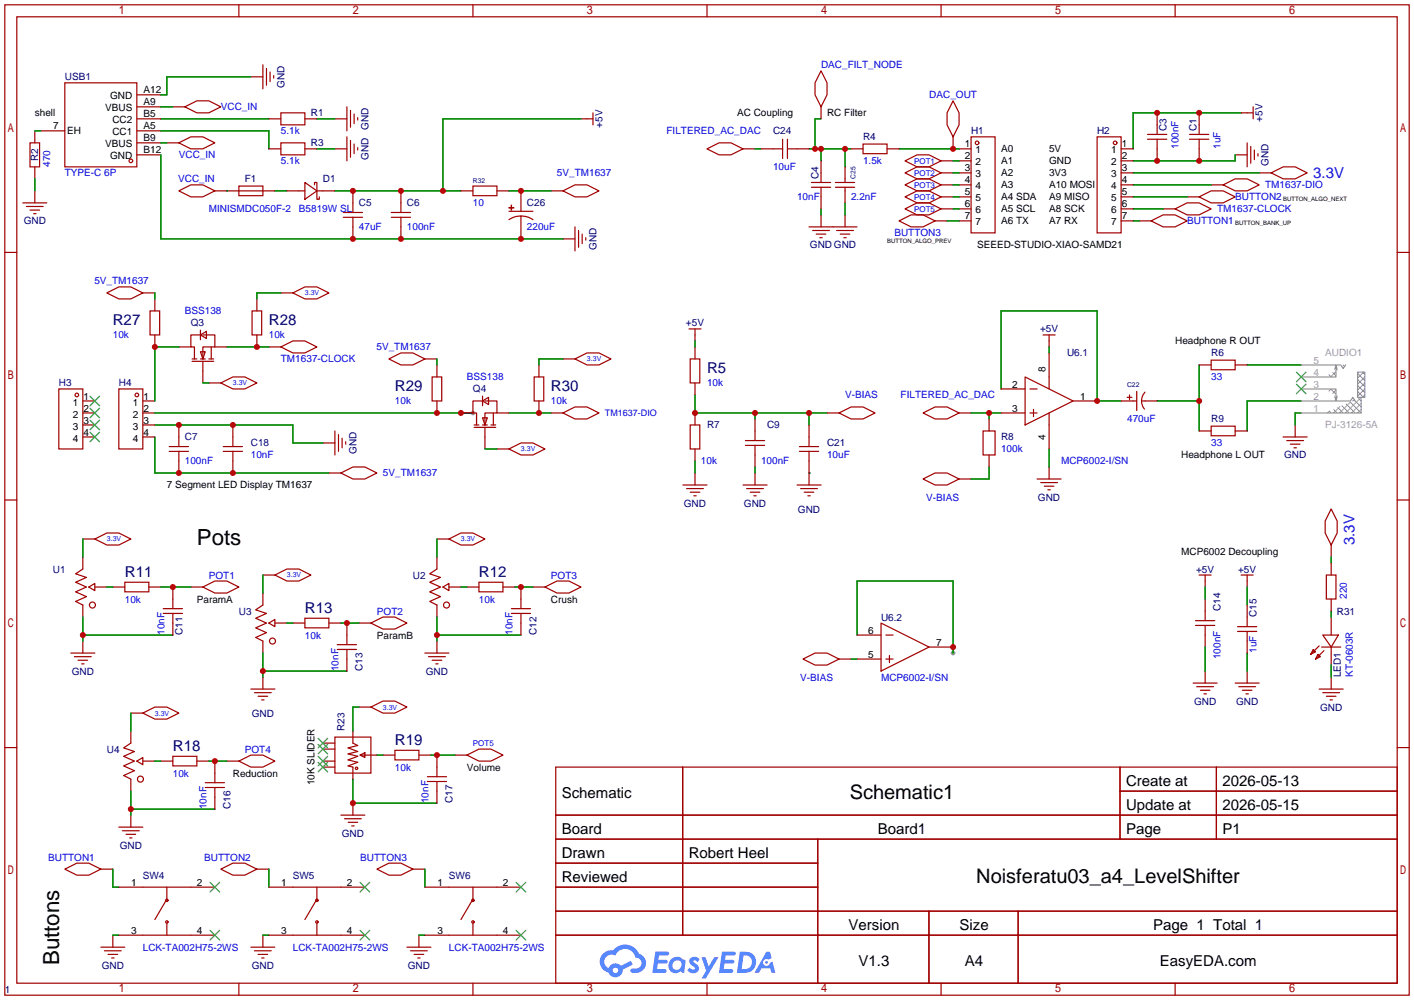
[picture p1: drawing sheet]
<svg xmlns="http://www.w3.org/2000/svg" width="299mm" height="212mm" viewBox="0 0 299 212" stroke-linecap="round" stroke-linejoin="round" font-family="sans-serif">
<g fill="#999">
<circle cx="201.7" cy="138.2" r=".51"/>
<circle cx="100.1" cy="87.4" r=".51"/>
</g>
<g fill="none" stroke="#a10000" stroke-width=".25">
<path d="M1 1h297.2v209.6h-297.2zM3.6 3.6h292.1v204.4h-292.1zM50.5 1v2.6M100.1 1v2.6M149.6 1v2.6M199.1 1v2.6M248.7 1v2.6M1 53.4h2.6M295.7 53.4h2.5M1 105.8h2.6M295.7 105.8h2.5M1 158.2h2.6"/>
<path d="M295.7 158.2h2.5M117.6 162.3h178.1v45.7h-178.1zM117.6 172.5h178.1M117.6 177.5h178.1M144.5 162.3v35.6M173 177.5v30.5M237 162.3v15.2M237 167.4h58.7M257.4 162.3v15.2M117.6 182.6h55.4M117.6 192.8h178.1M117.6 187.7h55.4"/>
<path d="M117.6 197.9h178.1M196.6 192.8v15.2M215.4 192.8v15.2M50.5 208v2.6M100.1 208v2.6M149.6 208v2.6M199.1 208v2.6M248.7 208v2.6"/>
</g>
<g fill="#5487ff">
<path d="M146.2 202.7a1.3 1.3 0 0 1 1.8 .3l-.4 .6a.54 .54 0 0 0-.9-.2l.1 .2a1.34 1.34 0 0 1 1 1.8 1.47 1.47 0 0 1-2.4-.1l.5-.6 .8 .5a.31 .31 0 0 0 .4-.3 .31 .31 0 0 0-.3-.4 1.12 1.12 0 0 1-.6-1.8z"/>
<path d="M148.5 202.5h.8l.7 2 1.1-2h1l-2.8 4.6h-.9l1-1.7z"/>
<path d="M138.7 201.4h1.6a1.31 1.31 0 0 1 1.3 .2 .4 .4 0 0 1-.4 .5l-1.8 .1-.1 .9h1.7a.4 .4 0 0 1 .3 .4 .4 .4 0 0 1-.4 .4h-1.7l-.2 1.2h1.4a.46 .46 0 0 1 .5 0 .46 .46 0 0 1 .1 .5l-.3 .2h-2.7z"/>
<path d="M152.8 201.4h1.6a1.32 1.32 0 0 1 1.3 .2 .39 .39 0 0 1-.4 .5l-1.7 .1-.2 .9h1.7a.4 .4 0 0 1 .3 .4 .4 .4 0 0 1-.4 .4h-1.7l-.2 1.2h1.4a.46 .46 0 0 1 .5 0 .46 .46 0 0 1 .1 .5l-.3 .2h-2.7z"/>
<path d="M162.2 201.4h.7l.4 1.3-.7 .4a.75 .75 0 0 0-1.1 .3 .75 .75 0 0 0 .5 1 .75 .75 0 0 0 .9-.7l.6-.2 .6 2.3h-.9l-.2-.9h-1.9l-.5 .9h-.9z"/>
<path d="M156.6 201.4l-.7 4.4h1.5a2.27 2.27 0 0 0 2.6-2.2 2.27 2.27 0 0 0-2.7-2.2zM157.3 202.1a1.5 1.5 0 0 1 1.8 1.6 1.5 1.5 0 0 1-1.9 1.4h-.3z"/>
<path d="M142 203a1.6 1.6 0 0 0-.3 2.3 1.6 1.6 0 0 0 2.3 .2l.8 .3 .3-2.4-.2-.3-.4-.1a1.58 1.58 0 0 0-2.5 0zM142.6 203.5a.98 .98 0 0 1 1.6 .4 .98 .98 0 0 1-1.1 1.3 .94 .94 0 0 1-.8-.7 .94 .94 0 0 1 .3-1z"/>
<path d="M127.6 201.8a2.37 2.37 0 0 0 1.2 4 1.54 1.54 0 0 0 1.7 1 1.54 1.54 0 0 0 1.3-1.6l2.1-1.1-.4-.8-2.1 1a1.57 1.57 0 0 0-2.6 .5 1.5 1.5 0 0 1-.7-2.1 1.5 1.5 0 0 1 2.1-.5 2.23 2.23 0 0 1 2.3-1.4 2.23 2.23 0 0 1 2 1.8 1.16 1.16 0 0 1 1.3 1.1 1.16 1.16 0 0 1-1.1 1.2h-.7a.47 .47 0 0 0-.6 .4 .47 .47 0 0 0 .4 .5 2.17 2.17 0 0 0 2.6-.9 2.17 2.17 0 0 0-.4-2.7l-.8-.4a3.2 3.2 0 0 0-5.4-.7l-1.2 .1zM129.7 205.3a.58 .58 0 0 1 1.1 0 .58 .58 0 0 1-1.1 0z"/>
<circle cx="162.2" cy="203.6" r=".28"/>
</g>
<g fill="none" stroke="#008700" stroke-width=".25">
<path d="M53.1 16.3h-17.8v3.8h-1.3M7.4 27.7h1.2M7.4 37.8v2.6M34 25.1h22.9M34 32.8v17.7h85.1M34 27.7h22.9v3.8M34 22.6h2.6M34 30.2h1.3M67.1 31.5h3.8M67.1 25.1h3.8M122.9 25.1h-29.2v15.3M159.8 31.5h1.2"/>
<path d="M171.2 31.5h8.9M173.7 31.5v2.5M173.7 25.1h-1.2v6.4M178.8 31.5v3.8M190.2 31.5h12.7M201.7 34h1.2M201.7 36.6h1.2M201.7 39.1h1.2M239.8 36.6h26.6M239.8 39.1h16.5M261.4 32.8v1.2h-21.6M262.6 23.9h-22.8v7.6"/>
<path d="M48 40.4h.1M58.2 40.4h2.5M70.9 40.4h26.6M107.7 40.4h8.9M173.7 44.2v1.3M178.8 42.9v2.6M200.4 46.7h2.5M201.7 41.7h1.2M201.7 44.2h1.2M239.8 41.7h11.4M239.8 44.2h6.3M239.8 46.7h1.2"/>
<path d="M32.8 62v1.2M37.8 73.4h-5v11.4M48 73.4h8.9M59.4 62h-5v1.2M92.5 75.9v1.3M119.1 75.9h-5.1v1.3M147.1 72.1v1.3M222 73.4v1.3M253.7 77.2v14M263.9 77.2h11.4M32.8 87.4h67.3M32.8 89.9h29.2v3.8h6.3"/>
<path d="M32.8 92.5v7.6h36.8M42.9 81h1.3M102.6 95h2.6M107.7 87.4h8.9M147.1 83.6v3.8h27.9M147.1 97.5v2.6M159.8 87.4v1.2M159.8 98.8v1.3M171.2 87.4v2.5M205.5 87.4h6.3M209.3 87.4v1.2M209.3 98.8v2.5h-3.8"/>
<path d="M211.8 82.3v-16.5h20.4v19h5M222 95v3.8M244.9 84.8h8.8M275.3 84.8h-11.4v6.4M275.3 87.4h-1.2v2.5M17.5 114v3.9M92.5 114v3.9M171.2 100.1h.1M281.7 117.9v1.2M17.5 130.6v5M17.5 134.4h19.1M22.6 124.2h1.3"/>
<path d="M34 124.2h6.4M55.6 121.7v3.8M55.6 138.2v5.1M60.7 131.8h1.3M72.1 131.8h3.8M92.5 134.4h17.7M92.5 130.6v5M97.5 124.2h1.3M109 124.2h3.8M180.1 139.4h1.3M181.4 134.4v-11.5h20.3v15.3M255 124.2v2.5"/>
<path d="M255 136.9v5.1M263.9 124.2v3.8M263.9 138.2v3.8M281.7 129.3v1.3M27.7 150.9v3.8M55.6 142h17.8M75.9 149.6h-1.2v5.1M79.8 159.8h1.2M91.2 159.8h5.1M281.7 140.7v2.6M27.7 167.4v5.1M27.7 171.2h17.8"/>
<path d="M32.8 161h1.2M44.2 161h3.8M74.7 164.8v5.1h17.8M23.9 197.9h1.2M23.9 183.9v3.8h1.2M55.6 197.9h1.3M56.9 183.9v3.8M88.6 197.9h1.3M89.9 183.9v3.8"/>
</g>
<g fill="none" stroke="#a10000" stroke-width=".25">
<path d="M13.7 17.5h15.3v17.8h-15.3zM53.1 16.3h2.5M55.6 13.7v5.1M56.4 14.5v3.5M57.1 15.2v2.1M57.9 16v.5M173.7 15l1.3 2.5v2.6l-1.3 2.5-1.2-2.5v-2.6zM6.3 30.2h2.1v5.1h-2.1zM7.4 27.7v2.5M7.4 35.3v2.5M8.6 27.7h5.1M29 25.1h5"/>
<path d="M29 32.8h5M29 27.7h5M29 20.1h5M29 22.6h5M29 30.2h5M35.3 30.2h2.5M36.6 22.6h2.5M37.8 30.2l2.6-1.2h2.5l2.6 1.2-2.6 1.3h-2.5zM39.1 22.6l2.6-1.3h2.5l2.5 1.3-2.5 1.3h-2.5zM50.5 39.4h5.1v2h-5.1zM56.9 31.5h2.5M56.9 25.1h2.5"/>
<path d="M59.4 23.9h5.1v2.5h-5.1zM59.4 30.2h5.1v2.6h-5.1zM64.5 38.6l2.6 1.8-2.6 1.8zM64.5 31.5h2.6M64.5 25.1h2.6M66.5 39.1v-.5h.6v3.6h.5v-.5M70.9 31.5h2.5M70.9 25.1h2.5M73.4 22.6v5.1M73.4 29v5M74.2 23.4v3.5M74.2 29.7v3.6"/>
<path d="M74.9 24.1v2.1M74.9 30.5v2M75.7 24.9v.5M75.7 31.2v.6M100.1 39.4h5.1v2h-5.1zM122.9 25.1h2.6M125.5 23.9v2.5M149.6 31.5l2.5-1.3h2.6l2.5 1.3-2.5 1.3h-2.6zM157.2 31.5h2.6M161 31.5h4.6M165.6 29.5v4M166.6 31.5h4.6"/>
<path d="M166.6 29.5v4M171.7 39.6h4.1M171.7 38.6h4.1M173.7 22.6v2.5M173.7 34v4.6M173.7 39.6v4.6M176.8 39.6h4M176.8 38.6h4M178.8 35.3v3.3M178.8 39.6v3.3M180.1 31.5h2.5M182.6 30.5h5.1v2h-5.1z"/>
<path d="M187.7 31.5h2.5M191.5 34l2.6-1.2h2.5l2.5 1.2-2.5 1.3h-2.5zM191.5 36.6l2.6-1.3h2.5l2.5 1.3-2.5 1.2h-2.5zM191.5 39.1l2.6-1.3h2.5l2.5 1.3-2.5 1.3h-2.5zM199.1 34h2.6M199.1 36.6h2.6M199.1 39.1h2.6M201.7 21.3l1.2 2.6v2.5l-1.2 2.6-1.3-2.6v-2.5zM201.7 29v2.5M202.9 31.5h2.6M202.9 34h2.6M202.9 36.6h2.6"/>
<path d="M202.9 39.1h2.6M205.5 29h5.1v20.3h-5.1zM232.2 29h5v20.3h-5zM237.2 31.5h2.6M237.2 34h2.6M237.2 36.6h2.6M237.2 39.1h2.6M242.8 29.5h4.1M242.8 28.4h4.1M244.9 23.9v4.5M244.9 29.5v4.5M251.7 29.5h4.1"/>
<path d="M251.7 28.4h4.1M253.7 23.9v4.5M253.7 29.5v4.5M256.3 39.1h2.5M258.8 39.1l2.6-1.3h2.5l2.5 1.3-2.5 1.3h-2.5zM261.4 32.8h2.5M262.6 23.9h2.6M263.9 30.2v5.1M264.7 31v3.5M265.2 22.6v2.5M265.4 31.8v2M266.2 32.5v.5"/>
<path d="M266.4 36.6h2.6M269 36.6l2.5-1.3h2.6l2.5 1.3-2.5 1.2h-2.6zM4.8 42.9h5.1M5.6 43.7h3.5M6.3 44.4h2.1M7.1 45.2h.5M7.4 40.4v2.5M37.8 40.4l2.6-1.3h2.5l2.6 1.3-2.6 1.3h-2.5zM45.5 40.4h12.7M60.7 40.4h3.8M67.1 40.4h3.8M72.6 46h4.1"/>
<path d="M72.6 45h4.1M74.7 40.4v4.6M74.7 46v4.5M82.8 46h4.1M82.8 45h4.1M84.8 40.4v4.6M84.8 46v4.5M97.5 40.4h2.6M105.2 40.4h2.5M107.7 43.9l1 .1zM107.7 44.7h5.1M108.2 43.4v1z"/>
<path d="M110.2 45.7l-1 .1-1.5 .7M110.2 45.7l1.6 .3 1 .5M110.2 40.4v4.3M110.2 45.7v4.8M116.6 40.4h2.5M119.1 40.4l2.6-1.3h2.5l2.5 1.3-2.5 1.3h-2.5zM119.1 50.5h2.6M121.7 48v5.1M122.4 48.8v3.5M123.2 49.5v2.1M124 50.3v.5M171.2 48h10.2"/>
<path d="M172 48.8h3.5M172.7 49.5h2.1M173.5 50.3h.5M173.7 45.5v2.5M177 48.8h3.6M177.8 49.5h2M178.6 50.3h.5M178.8 45.5v2.5M190.2 46.7l2.6-1.2h2.5l2.6 1.2-2.6 1.3h-2.5zM191.5 41.7l2.6-1.3h2.5l2.5 1.3-2.5 1.2h-2.5zM191.5 44.2l2.6-1.3h2.5l2.5 1.3-2.5 1.3h-2.5zM197.9 46.7h2.5"/>
<path d="M199.1 41.7h2.6M199.1 44.2h2.6M202.9 46.7h2.6M202.9 41.7h2.6M202.9 44.2h2.6M237.2 46.7h2.6M237.2 41.7h2.6M237.2 44.2h2.6M241 46.7h2.6M243.6 46.7l2.5-1.2h2.6l2.5 1.2-2.5 1.3h-2.6zM246.1 44.2h2.6M248.7 44.2l2.5-1.3h2.5l2.6 1.3-2.6 1.3h-2.5z"/>
<path d="M251.2 41.7h2.5M253.7 41.7l2.6-1.3h2.5l2.6 1.3-2.6 1.2h-2.5zM22.6 62l2.5-1.3h2.6l2.5 1.3-2.5 1.2h-2.6zM30.2 62h2.6M31.7 65.8h2.1v5.1h-2.1zM32.8 63.2v2.6M32.8 70.9v2.5M37.8 73.4h2.6M40.6 76.5h4.6M40.6 75.9h1.1M42.4 74.4h1l-.5 1.5zM42.4 70.9l1.3-.8v1.5z"/>
<path d="M42.4 70.9h-2v2.5h.7v2.5M42.4 69.8v2.1M42.4 75.9h1M42.9 70.9h2.6v2.5h-2.6v2.5M42.9 76.5v4.5M44.2 75.9h1M44.7 73.4v2.5M45.5 73.4h2.5M53.3 65.8h2.1v5.1h-2.1zM54.4 63.2v2.6M54.4 70.9v2.5M56.9 73.4h2.5"/>
<path d="M59.4 73.4l2.6-1.3h2.5l2.6 1.3-2.6 1.3h-2.5zM59.4 62h2.6M62 62l2.5-1.3h2.6l2.5 1.3-2.5 1.2h-2.6zM82.3 75.9l2.5-1.2h2.6l2.5 1.2-2.5 1.3h-2.6zM89.9 75.9h2.6M91.4 79.8h2.1v5h-2.1zM92.5 77.2v2.6M113 79.8h2.1v5h-2.1zM114 77.2v2.6M119.1 75.9h2.6M121.7 75.9l2.5-1.2h2.5l2.6 1.2-2.6 1.3h-2.5zM145.8 69.6h2.5"/>
<path d="M146 75.9h2.1v5.1h-2.1zM147.1 69.6v2.5M147.1 73.4v2.5M216.9 79.8l10.2 5-10.2 5.1zM220.7 70.9h2.6M222 70.9v2.5M222 74.7v7.6M253.7 77.2h2.6M256.3 76.2h5.1v2h-5.1zM261.4 77.2h2.5M12.4 82.3h5.1v12.7h-5.1zM17.5 92.5h2.6"/>
<path d="M17.5 87.4h2.6M17.5 84.8h2.6M17.5 89.9h2.6M25.1 82.3h5.1v12.7h-5.1zM30.2 92.5h2.6M30.2 87.4h2.6M30.2 84.8h2.6M30.2 89.9h2.6M35.8 95.5h4.1M35.8 94.5h4.1M37.8 89.9v4.6M37.8 95.5v4.6"/>
<path d="M44.2 81h2.5M46.7 81l2.6-1.2h2.5l2.6 1.2-2.6 1.3h-2.5zM47.2 95.5h4.1M47.2 94.5h4.1M49.3 89.9v4.6M49.3 95.5v4.6M68.3 93.7h2.6M70.9 91.2v5.1M71.6 91.9v3.6M72.4 92.7v2M73.2 93.5v.5M92.5 84.8v2.6"/>
<path d="M97.5 87.4h2.6M100.3 89.9h1M100.3 90.4h4.6M102.1 88.4h1l-.5 1.5zM102.1 84.8l1.3-.7v1.5zM102.1 84.8h-2v2.6h.7v2.5M102.1 83.8v2.1M102.1 89.9h1M102.6 84.8h2.6v2.6h-2.6v2.5M102.6 90.4v4.6M103.9 89.9h1M104.4 87.4v2.5"/>
<path d="M105.2 87.4h2.5M105.2 95h2.5M107.7 95l2.5-1.3h2.6l2.5 1.3-2.5 1.3h-2.6zM114 84.8v2.6M116.6 87.4h2.5M119.1 87.4l2.6-1.3h2.5l2.5 1.3-2.5 1.2h-2.5zM146 89.9h2.1v5.1h-2.1zM147.1 81v2.6M147.1 87.4v2.5M147.1 95v2.5M157.7 94.2h4.1M157.7 93.2h4.1"/>
<path d="M159.8 88.6v4.6M159.8 94.2v4.6M169.2 95.5h4M169.2 94.5h4M171.2 89.9v4.6M171.2 95.5v7.1M175 87.4h2.5M177.5 87.4l2.6-1.3h2.5l2.6 1.3-2.6 1.2h-2.5zM195.3 87.4l2.6-1.3h2.5l2.5 1.3-2.5 1.2h-2.5zM202.9 87.4h2.6M208 91.2h2.6v5.1h-2.6zM209.3 88.6v2.6"/>
<path d="M209.3 96.3v2.5M211.8 87.4h5.1M211.8 82.3h5.1M217.9 87.4h1.6M217.9 82.3h1.6M218.7 86.6v1.5M222 87.4v7.6M222 98.8v2.5M227.1 84.8h5.1M237.2 84.8h3.3M238.5 84.1h1M239 83.6v1"/>
<path d="M240.5 82.8v4.1M241.6 84.8h3.3M242.3 83a2.74 2.74 0 0 0-.1 3.6M253.7 91.2h2.6M256.3 90.2h5.1v2h-5.1zM261.4 91.2h2.5M271.5 92.5h5.1M272.3 93.2h3.5M273 94h2.1M273.8 94.7h.5M274.1 89.9v2.6M17.5 117.9v2.5l-1.5 1 2.3 .8-2.3 1 2.3 1-2.3 1 2.3 1-2.3 1.1 1.5 .7v2.6"/>
<path d="M17.5 114h2.6M20.1 114l2.5-1.2h2.5l2.6 1.2-2.6 1.3h-2.5zM69.6 100.1h2.5M72.1 100.1l2.6-1.3h2.5l2.6 1.3-2.6 1.2h-2.5zM92.5 117.9v2.5l-1.6 1 2.3 .8-2.3 1 2.3 1-2.3 1 2.3 1-2.3 1.1 1.6 .7v2.6M92.5 114h2.5M95 114l2.5-1.2h2.6l2.5 1.2-2.5 1.3h-2.6zM144.5 102.6h5.1M145.3 103.4h3.5M146 104.1h2.1M146.8 104.9h.5M147.1 100.1v2.5"/>
<path d="M157.2 102.6h5.1M158 103.4h3.5M158.7 104.1h2.1M159.5 104.9h.5M159.8 100.1v2.5M168.7 102.6h5M169.4 103.4h3.6M170.2 104.1h2M170.9 104.9h.5M195.3 101.3l2.6-1.2h2.5l2.5 1.2-2.5 1.3h-2.5zM202.9 101.3h2.6M219.5 101.3h5"/>
<path d="M220.2 102.1h3.6M221 102.9h2M221.7 103.6h.5M281.7 107.7l1.3 2.5v2.6l-1.3 2.5-1.3-2.5v-2.6zM281.7 115.3v2.6M281.7 119.1v2.6M15 138.2h5.1M15.7 138.9h3.6M16.5 139.7h2M17.5 135.6v2.6M18.8 124.2l1.3-.8v1.6zM20.1 124.2h2.5"/>
<path d="M23.9 124.2h2.5M26.4 123.2h5.1v2h-5.1zM31.5 124.2h2.5M34.5 129.8h4.1M34.5 128.8h4.1M36.6 124.2v4.6M36.6 129.8v4.6M40.4 124.2h2.5M42.9 124.2l2.6-1.3h2.5l2.5 1.3-2.5 1.3h-2.5zM55.6 125.5v2.5l-1.5 1 2.3 .8-2.3 1 2.3 1-2.3 1 2.3 1.1-2.3 1 1.5 .7v2.6M55.6 121.7h2.6M56.9 131.8l1.3-.7v1.5z"/>
<path d="M58.2 121.7l2.5-1.3h2.5l2.6 1.3-2.6 1.2h-2.5zM58.2 131.8h2.5M62 131.8h2.5M64.5 130.8h5.1v2h-5.1zM69.6 131.8h2.5M71.4 137.4h4M71.4 136.4h4M73.4 131.8v4.6M73.4 137.4v4.6M75.9 131.8h2.6M78.5 131.8l2.5-1.2h2.6l2.5 1.2-2.5 1.3h-2.6zM89.9 138.2h5.1"/>
<path d="M90.7 138.9h3.5M91.4 139.7h2.1M92.5 135.6v2.6M93.7 124.2l1.3-.8v1.6zM95 124.2h2.5M98.8 124.2h2.5M101.3 123.2h5.1v2h-5.1zM106.4 124.2h2.6M108.2 129.8h4.1M108.2 128.8h4.1M110.2 124.2v4.6M110.2 129.8v4.6"/>
<path d="M112.8 124.2h2.5M115.3 124.2l2.6-1.3h2.5l2.5 1.3-2.5 1.3h-2.5zM169.9 139.4l2.6-1.2h2.5l2.5 1.2-2.5 1.3h-2.5zM177.5 139.4h2.6M181.4 139.4h5M181.4 134.4h5M186.4 131.8l10.2 5.1-10.2 5.1zM187.5 139.4h1.5M187.5 134.4h1.5M188.2 138.7v1.5M196.6 136.9h5.1M253 132.3h4"/>
<path d="M253 131.3h4M253.7 121.7h2.6M255 121.7v2.5M255 126.7v4.6M255 132.3v4.6M261.9 132.6h4M261.9 133.6h4M262.6 121.7h2.6M263.9 121.7v2.5M263.9 128v4.6M263.9 133.6v4.6M277.9 137.4l.5 .5-1 .5z"/>
<path d="M278.9 138.4l.5 .5-1 .5zM279.1 136.7l-1.7 1.7M279.7 136.9h4M279.9 134.4h3.3l-1.5 2.5zM280.2 137.7l-1.8 1.7M280.7 121.7h2v5h-2zM281.7 126.7v2.6M281.7 130.6v3.8M281.7 136.9v3.8M17.3 140.5h.5M27.7 154.7v2.5l-1.5 1 2.2 .8-2.2 1 2.2 1-2.2 1.1 2.2 1-2.2 1 1.5 .7v2.6M27.7 150.9h2.5"/>
<path d="M30.2 150.9l2.6-1.3h2.5l2.5 1.3-2.5 1.2h-2.5zM53.1 145.8h5.1M53.8 146.6h3.6M54.6 147.3h2M55.4 148.1h.5M55.6 143.3v2.5M68.3 158.5h2.6M68.3 157.2h2.6M70.9 156h7.6v7.6h-7.6zM74.7 154.7v2.5l1 .5-2 .5 2 .8-2 .5 2 .5-2 .8 2 .5-2 .8 1 .2v2.5M75.9 149.6h2.6M76.2 159.8l1-.5v1z"/>
<path d="M76.2 159.8h3.6M78.5 149.6l2.5-1.3h2.6l2.5 1.3-2.5 1.3h-2.6zM81 159.8h2.6M83.6 158.8h5v2h-5zM88.6 159.8h2.6M92.2 140.5h.5M92.5 159.8v4.5M96.3 159.8h2.5M98.8 159.8l2.5-1.3h2.6l2.5 1.3-2.5 1.2h-2.6zM252.5 144.5h5.1M253.2 145.3h3.6M254 146.1h2"/>
<path d="M254.8 146.8h.5M255 142v2.5M261.4 144.5h5M262.1 145.3h3.6M262.9 146.1h2M263.7 146.8h.5M263.9 142v2.5M279.1 145.8h5.1M279.9 146.6h3.6M280.7 147.3h2M281.4 148.1h.5M281.7 143.3v2.5"/>
<path d="M25.1 175h5.1M25.9 175.8h3.6M26.7 176.5h2M27.4 177.3h.5M27.7 172.5v2.5M29 161l1.2-.7v1.5zM30.2 161h2.6M34 161h2.6M36.6 160h5.1v2.1h-5.1zM41.7 161h2.5M43.4 166.6h4.1M43.4 165.6h4.1"/>
<path d="M45.5 161v4.6M45.5 166.6v4.6M48 161h2.5M50.5 161l2.6-1.2h2.5l2.6 1.2-2.6 1.3h-2.5zM68.3 161h2.6M68.3 162.3h2.6M72.1 172.5h5.1M72.9 173.2h3.6M73.7 174h2M74.4 174.8h.5M74.7 169.9v2.6M90.4 165.4h4.1"/>
<path d="M90.4 164.3h4.1M92.5 165.4v4.5M13.7 183.9l2.6-1.3h2.5l2.5 1.3-2.5 1.3h-2.5zM21.3 183.9h2.6M23.9 197.9v2.5M25.1 197.9h20.4M25.1 187.7h20.4M35.3 187.7v2.5l-2.5 4.4M35.3 195.3v2.6M46.7 183.9l2.6-1.3h2.5l2.6 1.3-2.6 1.3h-2.5zM54.4 183.9h2.5M55.6 197.9v2.5"/>
<path d="M56.9 197.9h20.3M56.9 187.7h20.3M67.1 187.7v2.5l-2.6 4.4M67.1 195.3v2.6M79.8 183.9l2.5-1.3h2.5l2.6 1.3-2.6 1.3h-2.5zM87.4 183.9h2.5M88.6 197.9v2.5M89.9 197.9h20.3M89.9 187.7h20.3M100.1 187.7v2.5l-2.6 4.4M100.1 195.3v2.6M21.3 200.4h5.1"/>
<path d="M22.1 201.2h3.6M22.9 201.9h2M23.6 202.7h.5M53.1 200.4h5.1M53.8 201.2h3.6M54.6 201.9h2M55.4 202.7h.5M86.1 200.4h5.1M86.9 201.2h3.5M87.6 201.9h2.1M88.4 202.7h.5"/>
<circle cx="27.7" cy="34" r=".38"/>
<circle cx="206.8" cy="30.2" r=".38"/>
<circle cx="236" cy="30.2" r=".38"/>
<circle cx="16.3" cy="83.6" r=".38"/>
<circle cx="29" cy="83.6" r=".38"/>
<circle cx="19.6" cy="128" r=".63"/>
<circle cx="57.7" cy="135.6" r=".63"/>
<circle cx="94.5" cy="128" r=".63"/>
<circle cx="29.7" cy="164.8" r=".63"/>
<circle cx="75.4" cy="162.6" r=".25"/>
<circle cx="35.3" cy="190.5" r=".25"/>
<circle cx="35.3" cy="195.1" r=".25"/>
<circle cx="67.1" cy="190.5" r=".25"/>
<circle cx="67.1" cy="195.1" r=".25"/>
<circle cx="100.1" cy="190.5" r=".25"/>
<circle cx="100.1" cy="195.1" r=".25"/>
</g>
<g fill="none" stroke="#3c3" stroke-width=".25">
<path d="M274.3 78.7l2.1 2.1M276.4 78.7l-2.1 2.1M19 83.8l2.1 2.1M19 86.4l2.1 2M19 88.9l2.1 2M19 91.4l2.1 2.1M21.1 83.8l-2.1 2.1M21.1 86.4l-2.1 2M21.1 88.9l-2.1 2M21.1 91.4l-2.1 2.1M274.3 81.3l2.1 2M276.4 81.3l-2.1 2"/>
<path d="M67.3 157.5l2 2M67.3 156.2l2 2M69.3 157.5l-2 2M69.3 156.2l-2 2M67.3 161.3l2 2M67.3 160l2 2.1M69.3 161.3l-2 2M69.3 160l-2 2.1M44.4 196.9l2.1 2M44.4 186.7l2.1 2M46.5 196.9l-2.1 2M46.5 186.7l-2.1 2"/>
<path d="M76.2 196.9l2 2M76.2 186.7l2 2M78.2 196.9l-2 2M78.2 186.7l-2 2M109.2 196.9l2.1 2M109.2 186.7l2.1 2M111.3 196.9l-2.1 2M111.3 186.7l-2.1 2"/>
</g>
<g fill="none" stroke="#999" stroke-width=".21">
<path d="M281.2 79.3l.5 .5M282 78.8l.7 .7M282.7 78.6l-1.1 1.2M284.2 77.2l.3 .3M287.3 79l1.5 1.5M288.3 78.7l.5 .5M288.5 78.7l-1.2 1.3M288.8 79.8l-1.5 1.5M281.3 87l.4 .4M281.3 87l-.4 .4M281.6 82.3l1.1 1.1M281.7 82.3l-.5 .5"/>
<path d="M282.2 86.6l.8 .8M282.7 82.5l-.7 .7M283.1 86.2l1.1 1.2M283.6 86l-1.4 1.4M284 85.8l1.5 1.6M284.8 85.5l2 1.9M285.7 85.1l2.3 2.3M285.8 85l-2.3 2.4M286.6 84.5l-.3 .3M286.6 84.7l1.4 1.4M287.3 82.8l1.2 1.3M287.3 81.5l1.5 1.6"/>
<path d="M287.3 80.3l1.5 1.5M287.5 84.3l.5 .5M288 84.1l-3.3 3.3M288 85.3l-2 2.1M288 86.6l-.7 .8M288.8 81l-1.5 1.5M288.8 82.3l-1.5 1.5M288.8 83.6l-.5 .5"/>
</g>
<path d="M275.3 77.2h8.4l.5 .8 .5-.8M282.7 77.2l-.3 1M283 78.2l-.3-1v2.6h-7.4M287.3 78.7h1.5v5.4h-1.5zM275.3 84.8h10.5l.5-.7 .5 .7M275.3 82.3h7.4v2.5l.3-1M282.4 83.8l.3 1M288 84.1v3.3h-12.7" fill="none" stroke="#999" stroke-width=".25"/>
<g fill="#c00">
<circle cx="173.7" cy="31.5" r=".63"/>
<circle cx="178.8" cy="31.5" r=".63"/>
<circle cx="172.5" cy="31.5" r=".63"/>
<circle cx="232.2" cy="84.8" r=".63"/>
<circle cx="253.7" cy="84.8" r=".63"/>
<circle cx="201.7" cy="136.9" r=".63"/>
<circle cx="253.7" cy="34" r=".63"/>
<circle cx="244.9" cy="34" r=".63"/>
<circle cx="17.5" cy="134.4" r=".63"/>
<circle cx="55.6" cy="142" r=".63"/>
<circle cx="36.6" cy="124.2" r=".63"/>
<circle cx="73.4" cy="131.8" r=".63"/>
<circle cx="92.5" cy="134.4" r=".63"/>
<circle cx="110.2" cy="124.2" r=".63"/>
<circle cx="27.7" cy="171.2" r=".63"/>
<circle cx="45.5" cy="161" r=".63"/>
<circle cx="244.9" cy="23.9" r=".63"/>
<circle cx="253.7" cy="23.9" r=".63"/>
<circle cx="201.7" cy="31.5" r=".63"/>
<circle cx="93.7" cy="40.4" r=".63"/>
<circle cx="84.8" cy="40.4" r=".63"/>
<circle cx="74.7" cy="40.4" r=".63"/>
<circle cx="74.7" cy="50.5" r=".63"/>
<circle cx="84.8" cy="50.5" r=".63"/>
<circle cx="110.2" cy="50.5" r=".63"/>
<circle cx="159.8" cy="87.4" r=".63"/>
<circle cx="147.1" cy="87.4" r=".63"/>
<circle cx="171.2" cy="87.4" r=".63"/>
<circle cx="74.7" cy="169.9" r=".63"/>
<circle cx="92.5" cy="159.8" r=".63"/>
<circle cx="209.3" cy="87.4" r=".63"/>
<circle cx="37.8" cy="89.9" r=".63"/>
<circle cx="49.3" cy="89.9" r=".63"/>
<circle cx="37.8" cy="100.1" r=".63"/>
<circle cx="49.3" cy="100.1" r=".63"/>
<circle cx="54.4" cy="73.4" r=".63"/>
<circle cx="97.5" cy="87.4" r=".63"/>
<circle cx="92.5" cy="87.4" r=".63"/>
<circle cx="114" cy="87.4" r=".63"/>
<circle cx="32.8" cy="73.4" r=".63"/>
<circle cx="110.2" cy="40.4" r=".63"/>
</g>
<g font-size="4.7">
<text x="41.7" y="115.4">Pots</text>
<text x="12.5" y="204.2" transform="rotate(-90 12.5 204.2)">Buttons</text>
</g>
<g font-size="4.2">
<text x="179.8" y="169.1">Schematic1</text>
<text x="206.6" y="186.9">Noisferatu03_a4_LevelShifter</text>
</g>
<g font-size="3.2" fill="#00f">
<text x="277.9" y="37.7">3.3V</text>
<text x="286.6" y="115.3" transform="rotate(-90 286.6 115.3)">3.3V</text>
</g>
<g font-size="3.2" fill="#000080">
<text x="23.9" y="68.8">R27</text>
<text x="56.9" y="68.8">R28</text>
<text x="83.6" y="82.8">R29</text>
<text x="116.6" y="82.8">R30</text>
<text x="149.6" y="79">R5</text>
<text x="26.4" y="122.1">R11</text>
<text x="101.3" y="122.1">R12</text>
<text x="64.5" y="129.8">R13</text>
<text x="36.6" y="159">R18</text>
<text x="83.6" y="157.7">R19</text>
</g>
<g font-size="3.2">
<text x="238.3" y="166.3">Create at</text>
<text x="258.7" y="166.3">2026-05-13</text>
<text x="118.9" y="168.8">Schematic</text>
<text x="238.3" y="171.4">Update at</text>
<text x="258.7" y="171.4">2026-05-15</text>
<text x="118.9" y="176.4">Board</text>
<text x="185.7" y="176.4">Board1</text>
<text x="238.3" y="176.4">Page</text>
<text x="258.7" y="176.4">P1</text>
<text x="118.9" y="181.5">Drawn</text>
<text x="145.7" y="181.5">Robert Heel</text>
<text x="118.9" y="186.6">Reviewed</text>
<text x="179.5" y="196.8">Version</text>
<text x="203" y="196.8">Size</text>
<text x="244" y="196.8">Page 1 Total 1</text>
<text x="181.7" y="204.4">V1.3</text>
<text x="204.2" y="204.4">A4</text>
<text x="245.4" y="204.4">EasyEDA.com</text>
</g>
<g font-size="2.1" fill="#000080">
<text x="13.7" y="17">USB1</text>
<text x="60.2" y="18.6" transform="rotate(-90 60.2 18.6)">GND</text>
<text x="65.8" y="24.6">R1</text>
<text x="78" y="27.5" transform="rotate(-90 78 27.5)">GND</text>
<text x="127.5" y="27.1" transform="rotate(-90 127.5 27.1)">+5V</text>
<text x="163.6" y="28.4">C24</text>
<text x="182.6" y="29.7">R4</text>
<text x="205.5" y="28.4">H1</text>
<text x="232.2" y="28.4">H2</text>
<text x="246.9" y="27.7" transform="rotate(-90 246.9 27.7)">C3</text>
<text x="253.2" y="27.7" transform="rotate(-90 253.2 27.7)">C1</text>
<text x="267.2" y="25.8" transform="rotate(-90 267.2 25.8)">+5V</text>
<text x="8.1" y="34" transform="rotate(-90 8.1 34)">R2</text>
<text x="65.8" y="31">R3</text>
<text x="78" y="33.8" transform="rotate(-90 78 33.8)">GND</text>
<text x="268.5" y="35.1" transform="rotate(-90 268.5 35.1)">GND</text>
<text x="51.8" y="38.6">F1</text>
<text x="68.3" y="38.6">D1</text>
<text x="173.2" y="37.8" transform="rotate(-90 173.2 37.8)">C4</text>
<text x="5" y="47.5">GND</text>
<text x="75.9" y="43.7">C5</text>
<text x="86.1" y="43.7">C6</text>
<text x="111.5" y="43.7">C26</text>
<text x="126.2" y="52.9" transform="rotate(-90 126.2 52.9)">GND</text>
<text x="171.4" y="52.6">GND GND</text>
<text x="40.4" y="69.1">Q3</text>
<text x="145.2" y="69.1">+5V</text>
<text x="220.1" y="70.3">+5V</text>
<text x="225.8" y="75.4">U6.1</text>
<text x="256.3" y="75.4">R6</text>
<text x="12.4" y="81.8">H3</text>
<text x="25.1" y="81.8">H4</text>
<text x="100.1" y="83">Q4</text>
<text x="256.3" y="89.4">R9</text>
<text x="39.1" y="93.2">C7</text>
<text x="53.1" y="94.5">C18</text>
<text x="149.6" y="90.7">R7</text>
<text x="162.3" y="90.7">C9</text>
<text x="175" y="94.5">C21</text>
<text x="211.8" y="93.2">R8</text>
<text x="75.4" y="96.1" transform="rotate(-90 75.4 96.1)">GND</text>
<text x="271.7" y="97">GND</text>
<text x="144.7" y="107.2">GND</text>
<text x="157.4" y="107.2">GND</text>
<text x="219.6" y="105.9">GND</text>
<text x="168.8" y="108.4">GND</text>
<text x="11.2" y="121.1">U1</text>
<text x="87.4" y="122.4">U2</text>
<text x="253.1" y="121.1">+5V</text>
<text x="262" y="121.1">+5V</text>
<text x="50.5" y="130">U3</text>
<text x="186.4" y="131.3">U6.2</text>
<text x="258.3" y="129.3" transform="rotate(-90 258.3 129.3)">C14</text>
<text x="265.9" y="130.6" transform="rotate(-90 265.9 130.6)">C15</text>
<text x="282.9" y="130">R31</text>
<text x="38.6" y="134.4" transform="rotate(-90 38.6 134.4)">C11</text>
<text x="113.5" y="134.4" transform="rotate(-90 113.5 134.4)">C12</text>
<text x="15.2" y="142.7">GND</text>
<text x="76.7" y="142" transform="rotate(-90 76.7 142)">C13</text>
<text x="90.1" y="142.7">GND</text>
<text x="283.7" y="143.3" transform="rotate(-90 283.7 143.3)">LED1</text>
<text x="252.7" y="149.1">GND</text>
<text x="261.6" y="149.1">GND</text>
<text x="53.3" y="151.6">GND</text>
<text x="72.9" y="154.7" transform="rotate(-90 72.9 154.7)">R23</text>
<text x="279.3" y="150.3">GND</text>
<text x="22.6" y="159.2">U4</text>
<text x="48.7" y="171.2" transform="rotate(-90 48.7 171.2)">C16</text>
<text x="95.7" y="169.9" transform="rotate(-90 95.7 169.9)">C17</text>
<text x="25.3" y="179.6">GND</text>
<text x="72.3" y="177">GND</text>
<text x="30.2" y="185.9">SW4</text>
<text x="62" y="185.9">SW5</text>
<text x="95" y="185.9">SW6</text>
<text x="21.5" y="205">GND</text>
<text x="53.3" y="205">GND</text>
<text x="86.3" y="205">GND</text>
<text x="1" y="210">1</text>
</g>
<g font-size="2.1" fill="#00f">
<text x="173.7" y="14.5">DAC_FILT_NODE</text>
<text x="46.7" y="23.3">VCC_IN</text>
<text x="196.6" y="20.8">DAC_OUT</text>
<text x="59.4" y="28.4">5.1k</text>
<text x="141" y="28.4">FILTERED_AC_DAC</text>
<text x="10.6" y="35.3" transform="rotate(-90 10.6 35.3)">470</text>
<text x="37.8" y="33.5">VCC_IN</text>
<text x="59.4" y="34.8">5.1k</text>
<text x="182.6" y="34.8">1.5k</text>
<text x="249.4" y="31.5" transform="rotate(-90 249.4 31.5)">100nF</text>
<text x="258.3" y="31.5" transform="rotate(-90 258.3 31.5)">1uF</text>
<text x="13.7" y="37.3">TYPE-C 6P</text>
<text x="37.7" y="38.6">VCC_IN</text>
<text x="117.9" y="37.3">5V_TM1637</text>
<text x="163.6" y="36">10uF</text>
<text x="267.7" y="39.9">TM1637-DIO</text>
<text x="44.2" y="44.9">MINISMDC050F-2</text>
<text x="63.2" y="44.9">B5819W SL</text>
<text x="100.1" y="43.7">10</text>
<text x="168.7" y="42.4">10nF</text>
<text x="180.1" y="42.4">2.2nF</text>
<text x="251.2" y="47.5">BUTTON1</text>
<text x="257.6" y="44.9">TM1637-CLOCK</text>
<text x="261.4" y="42.4">BUTTON2</text>
<text x="75.9" y="48.7">47uF</text>
<text x="86.1" y="48.7">100nF</text>
<text x="111.5" y="48.7">220uF</text>
<text x="189.3" y="50">BUTTON3</text>
<text x="20" y="60.2">5V_TM1637</text>
<text x="23.9" y="71.6">10k</text>
<text x="39.1" y="66.5">BSS138</text>
<text x="56.9" y="71.6">10k</text>
<text x="59.4" y="76.7">TM1637-CLOCK</text>
<text x="79.7" y="74.1">5V_TM1637</text>
<text x="98.8" y="80.5">BSS138</text>
<text x="149.6" y="81.8">10k</text>
<text x="256.3" y="80.5">33</text>
<text x="83.6" y="85.6">10k</text>
<text x="116.6" y="85.6">10k</text>
<text x="178.8" y="84.3">V-BIAS</text>
<text x="190.6" y="84.3">FILTERED_AC_DAC</text>
<text x="238.5" y="89.4">470uF</text>
<text x="211.8" y="95.7">100k</text>
<text x="256.3" y="94.5">33</text>
<text x="39.1" y="98.3">100nF</text>
<text x="53.1" y="97">10nF</text>
<text x="81" y="100.8">5V_TM1637</text>
<text x="148.3" y="98.3">10k</text>
<text x="161" y="98.3">100nF</text>
<text x="175" y="97">10uF</text>
<text x="224.5" y="98.3">MCP6002-I/SN</text>
<text x="196" y="105.9">V-BIAS</text>
<text x="44.2" y="122.4">POT1</text>
<text x="116.6" y="122.4">POT3</text>
<text x="26.4" y="127.5">10k</text>
<text x="79.8" y="130">POT2</text>
<text x="101.3" y="127.5">10k</text>
<text x="285" y="126.7" transform="rotate(-90 285 126.7)">220</text>
<text x="34.8" y="134.4" transform="rotate(-90 34.8 134.4)">10nF</text>
<text x="64.5" y="135.1">10k</text>
<text x="108.4" y="134.4" transform="rotate(-90 108.4 134.4)">10nF</text>
<text x="71.6" y="142" transform="rotate(-90 71.6 142)">10nF</text>
<text x="169.3" y="144">V-BIAS</text>
<text x="186.4" y="144">MCP6002-I/SN</text>
<text x="258.3" y="139.4" transform="rotate(-90 258.3 139.4)">100nF</text>
<text x="265.9" y="138.2" transform="rotate(-90 265.9 138.2)">1uF</text>
<text x="286.2" y="143.3" transform="rotate(-90 286.2 143.3)">KT-0603R</text>
<text x="51.8" y="159.2">POT4</text>
<text x="36.6" y="164.3">10k</text>
<text x="83.6" y="163">10k</text>
<text x="43.7" y="171.2" transform="rotate(-90 43.7 171.2)">10nF</text>
<text x="90.7" y="169.9" transform="rotate(-90 90.7 169.9)">10nF</text>
<text x="10.2" y="182.1">BUTTON1</text>
<text x="43.2" y="182.1">BUTTON2</text>
<text x="76.2" y="182.1">BUTTON3</text>
<text x="30.2" y="201.1">LCK-TA002H75-2WS</text>
<text x="62" y="201.1">LCK-TA002H75-2WS</text>
<text x="95" y="201.1">LCK-TA002H75-2WS</text>
</g>
<g font-size="2.1">
<text x="22.3" y="23.6">VBUS</text>
<text x="23.3" y="21">GND</text>
<text x="30.4" y="19.8">A12</text>
<text x="30.4" y="22.3">A9</text>
<text x="7.4" y="24.6">shell</text>
<text x="11.3" y="27.4">7</text>
<text x="14.2" y="28.4">EH</text>
<text x="23.8" y="28.7">CC1</text>
<text x="23.8" y="26.1">CC2</text>
<text x="30.4" y="27.4">A5</text>
<text x="30.4" y="24.8">B5</text>
<text x="30.4" y="29.9">B9</text>
<text x="156" y="24.6">AC Coupling</text>
<text x="175" y="24.6">RC Filter</text>
<text x="22.3" y="31.2">VBUS</text>
<text x="23.3" y="33.7">GND</text>
<text x="30.4" y="32.5">B12</text>
<text x="204.2" y="31.2">1</text>
<text x="204.2" y="33.7">2</text>
<text x="206.4" y="32.5">1</text>
<text x="206.4" y="35">2</text>
<text x="211.8" y="32.2">A0</text>
<text x="211.8" y="34.8">A1</text>
<text x="222" y="32.2">5V</text>
<text x="222" y="34.8">GND</text>
<text x="235.1" y="32.5">1</text>
<text x="235.1" y="35">2</text>
<text x="237.4" y="31.2">1</text>
<text x="237.4" y="33.7">2</text>
<text x="204.2" y="36.3">3</text>
<text x="204.2" y="38.8">4</text>
<text x="204.2" y="41.4">5</text>
<text x="206.4" y="37.5">3</text>
<text x="206.4" y="40.1">4</text>
<text x="211.8" y="37.3">A2</text>
<text x="211.8" y="39.9">A3</text>
<text x="222" y="37.3">3V3</text>
<text x="222" y="39.9">A10 MOSI</text>
<text x="235.1" y="37.5">3</text>
<text x="235.1" y="40.1">4</text>
<text x="237.4" y="36.3">3</text>
<text x="237.4" y="38.8">4</text>
<text x="237.4" y="41.4">5</text>
<text x="204.2" y="43.9">6</text>
<text x="204.2" y="46.4">7</text>
<text x="206.4" y="42.6">5</text>
<text x="206.4" y="45.2">6</text>
<text x="206.4" y="47.7">7</text>
<text x="211.8" y="42.4">A4 SDA</text>
<text x="211.8" y="44.9">A5 SCL</text>
<text x="211.8" y="47.5">A6 TX</text>
<text x="222" y="42.4">A9 MISO</text>
<text x="222" y="44.9">A8 SCK</text>
<text x="222" y="47.5">A7 RX</text>
<text x="235.1" y="42.6">5</text>
<text x="235.1" y="45.2">6</text>
<text x="235.1" y="47.7">7</text>
<text x="237.4" y="43.9">6</text>
<text x="237.4" y="46.4">7</text>
<text x="206.8" y="52.6">SEEED-STUDIO-XIAO-SAMD21</text>
<text x="248.7" y="72.9">Headphone R OUT</text>
<text x="214.2" y="82">2</text>
<text x="221.2" y="78.7" transform="rotate(-90 221.2 78.7)">8</text>
<text x="15.4" y="85.8">1</text>
<text x="15.4" y="88.3">2</text>
<text x="17.7" y="84.5">1</text>
<text x="17.7" y="87.1">2</text>
<text x="17.7" y="89.6">3</text>
<text x="28.1" y="85.8">1</text>
<text x="28.1" y="88.3">2</text>
<text x="30.4" y="84.5">1</text>
<text x="30.4" y="87.1">2</text>
<text x="30.4" y="89.6">3</text>
<text x="214.2" y="87.1">3</text>
<text x="228.6" y="84.5">1</text>
<text x="15.4" y="90.9">3</text>
<text x="15.4" y="93.4">4</text>
<text x="17.7" y="92.2">4</text>
<text x="28.1" y="90.9">3</text>
<text x="28.1" y="93.4">4</text>
<text x="30.4" y="92.2">4</text>
<text x="221.2" y="93.1" transform="rotate(-90 221.2 93.1)">4</text>
<text x="249.9" y="97">Headphone L OUT</text>
<text x="35.3" y="103.4">7 Segment LED Display TM1637</text>
<text x="249.9" y="117.3">MCP6002 Decoupling</text>
<text x="41.7" y="127.5">ParamA</text>
<text x="116.6" y="127.5">Crush</text>
<text x="79.8" y="135.1">ParamB</text>
<text x="183.7" y="134.1">6</text>
<text x="198.1" y="136.6">7</text>
<text x="183.7" y="139.1">5</text>
<text x="49.3" y="164.3">Reduction</text>
<text x="66.5" y="166.1" transform="rotate(-90 66.5 166.1)">10K SLIDER</text>
<text x="98.8" y="163">Volume</text>
<text x="27.8" y="187.4">1</text>
<text x="41.7" y="187.4">2</text>
<text x="59.5" y="187.4">1</text>
<text x="73.4" y="187.4">2</text>
<text x="92.5" y="187.4">1</text>
<text x="106.4" y="187.4">2</text>
<text x="27.8" y="197.6">3</text>
<text x="41.7" y="197.6">4</text>
<text x="59.5" y="197.6">3</text>
<text x="73.4" y="197.6">4</text>
<text x="92.5" y="197.6">3</text>
<text x="106.4" y="197.6">4</text>
</g>
<g font-size="2.1" fill="#999">
<text x="278" y="76.9">5</text>
<text x="280.4" y="75.4">AUDIO1</text>
<text x="278" y="82">3</text>
<text x="278" y="79.5">4</text>
<text x="278" y="87.1">1</text>
<text x="278" y="84.5">2</text>
<text x="280.4" y="90.7">PJ-3126-5A</text>
</g>
<text font-size="1.9" fill="#00f" x="128" y="88">TM1637-DIO</text>
<g font-size="1.7" fill="#00f">
<text x="193.4" y="34.6">POT1</text>
<text x="193.4" y="37.2">POT2</text>
<text x="193.4" y="39.7">POT3</text>
<text x="193.4" y="42.2">POT4</text>
<text x="193.4" y="44.8">POT5</text>
<text x="100.1" y="157.8">POT5</text>
</g>
<g font-size="1.5" fill="#00f">
<text x="64.5" y="62.5">3.3V</text>
<text x="124.2" y="76.5">3.3V</text>
<text x="49.3" y="81.5">3.3V</text>
<text x="110.2" y="95.5">3.3V</text>
<text x="22.6" y="114.6">3.3V</text>
<text x="97.5" y="114.6">3.3V</text>
<text x="60.7" y="122.2">3.3V</text>
<text x="32.8" y="151.4">3.3V</text>
<text x="81" y="150.1">3.3V</text>
</g>
<g font-size="1.4" fill="#000080">
<text x="100.1" y="38.8">R32</text>
<text x="181" y="37.8" transform="rotate(-90 181 37.8)">C25</text>
<text x="238.5" y="81.9">C22</text>
</g>
<g font-size="1.3">
<text x="261.4" y="47.7">BUTTON_BANK_UP</text>
<text x="271.5" y="42.6">BUTTON_ALGO_NEXT</text>
<text x="187.7" y="51.5">BUTTON_ALGO_PREV</text>
</g>
</svg>
